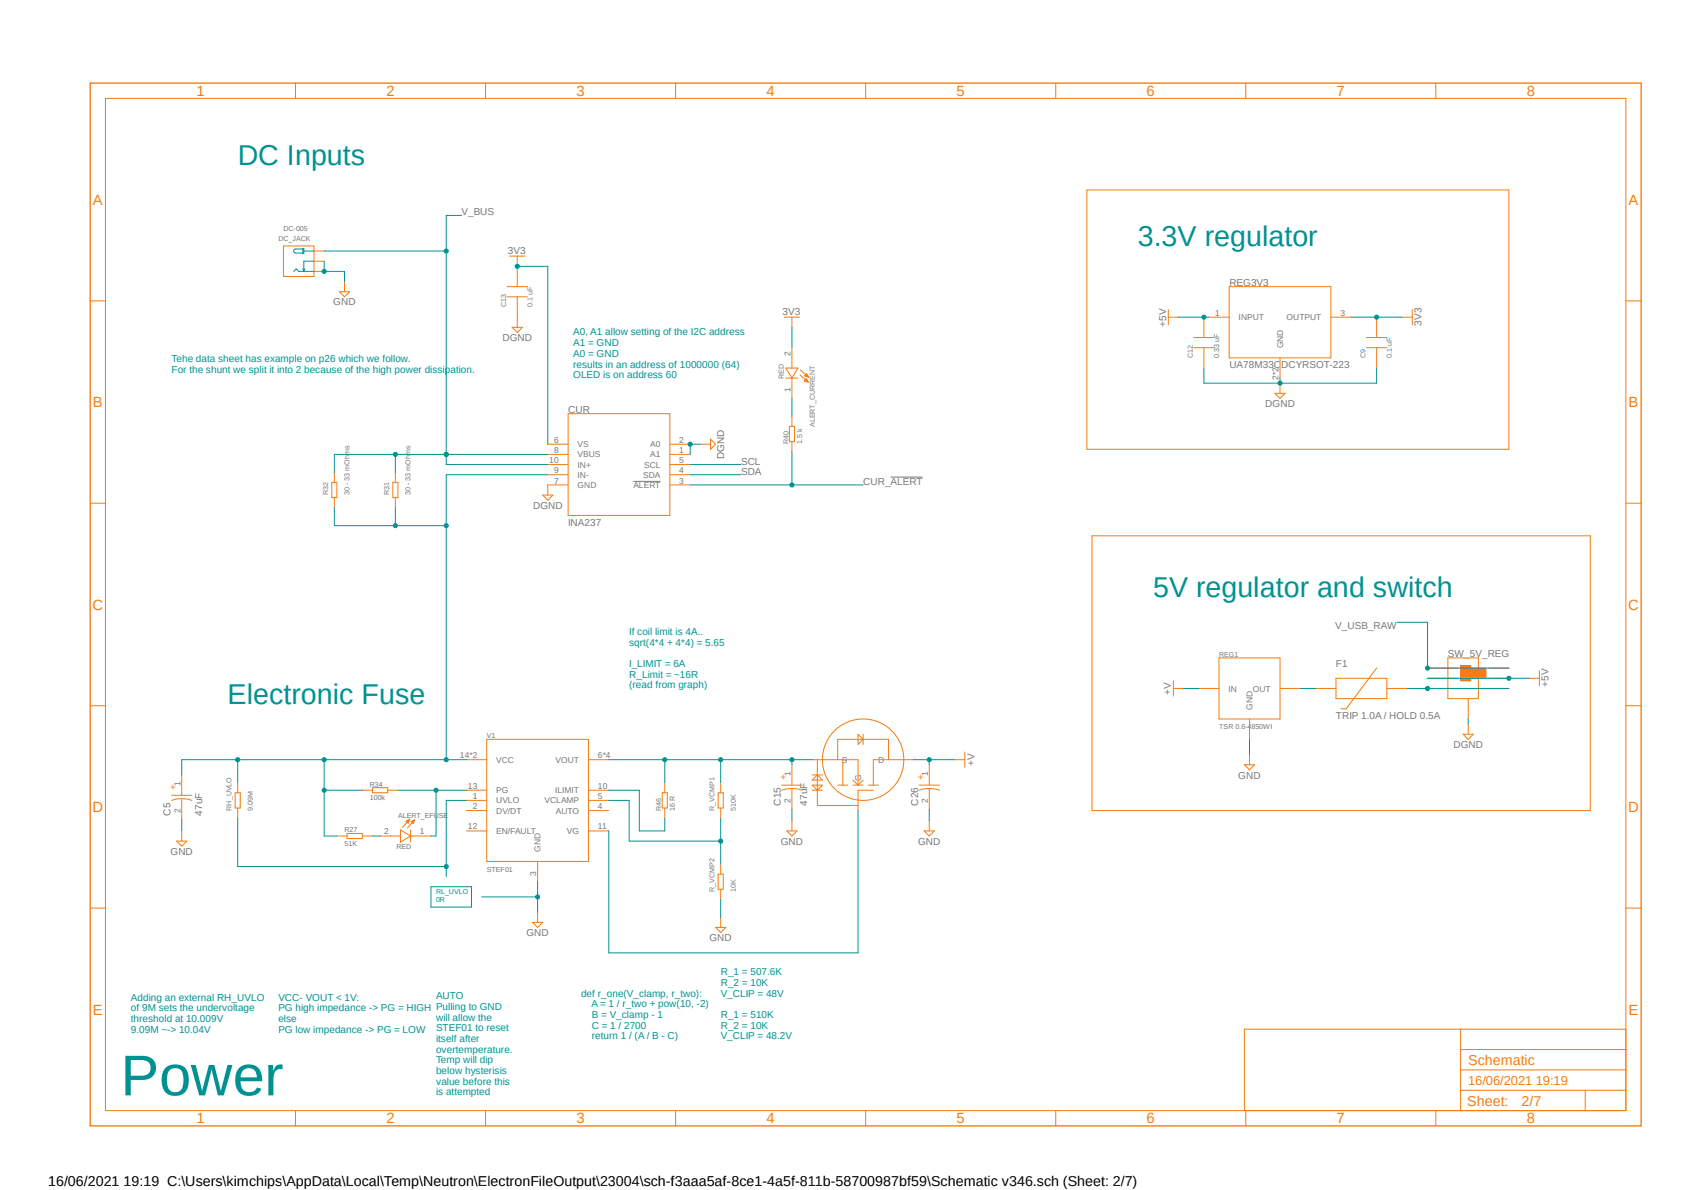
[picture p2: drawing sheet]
<svg xmlns="http://www.w3.org/2000/svg" width="420mm" height="297mm" viewBox="0 0 420 297" stroke-linecap="round" stroke-linejoin="round" font-family="sans-serif">
<path d="M22 20.4l388.2 261.2M410.2 20.4l-388.2 261.2" fill="none" stroke="#fff" stroke-width=".25"/>
<path d="M222.4 119.1h8M158.2 120.1h6.7" fill="none" stroke="#757575" stroke-width=".25"/>
<g fill="none" stroke="#f57c10" stroke-width=".25">
<path d="M26.3 24.6h379.7v252.6h-379.7zM73.8 20.7v3.9M121.2 20.7v3.9M168.7 20.7v3.9M216.2 20.7v3.9M263.6 20.7v3.9M311.1 20.7v3.9M358.5 20.7v3.9M271.4 47.4h105.4v64.7h-105.4zM22.5 75.1h3.8M70.8 61.4h7.6v7.6h-7.6zM78.4 62.7h2.5"/>
<path d="M78.4 67.7h2.5M78.4 65.2h2.5M84.8 72.8h2.5l-1.3 1.3zM86 70.3v2.5M291.7 77.3v3.8M291.7 79.2h2.6M301.8 79.2h5.1M306.9 71.5h25.4v17.8h-25.4zM332.3 79.2h5.1M350.1 79.2h2.5M352.6 77.3v3.8M406 75.1h3.8"/>
<path d="M318.3 98.2h2.6l-1.3 1.2zM319.6 89.3v5.1M319.6 95.6v2.6M22.5 125.6h3.8M272.7 133.7h124.4v68.6h-124.4zM406 125.6h3.8M22.5 176.1h3.8M356.4 166.8h7.7M356.4 169.3h7.7M356.4 171.8h7.7M361.5 164.2h7.6v10.2h-7.6zM366.6 174.4v5.1"/>
<path d="M371.7 166.8h5.1M371.7 169.3h5.1M371.7 171.8h5.1M406 176.1h3.8M238.4 189.6h2.5M240.9 187.7v3.8M310.7 190.9h2.6l-1.3 1.3zM312 188.3v2.6M22.5 226.7h3.8M406 226.7h3.8M364.7 256.9v20.3M406 256.9h-95.3v20.3"/>
<path d="M73.8 277.2v3.8M121.2 277.2v3.8M168.7 277.2v3.8M216.2 277.2v3.8M263.6 277.2v3.8M311.1 277.2v3.8M358.5 277.2v3.8M364.7 272.1h41.3M364.7 267h41.3M364.7 262h41.3M395.8 272.1v5.1"/>
</g>
<path d="M22.5 20.7h387.3v260.3h-387.3z" fill="none" stroke="#f57c10" stroke-width=".34"/>
<path d="M364.7 166.1h2.5v3.8h-2.5z" fill-rule="evenodd" fill="#f57c10"/>
<path d="M364.7 166.1h2.5v3.8h-2.5z" fill="none" stroke="#f57c10" stroke-width=".25"/>
<path d="M367.2 166.8h3.9v2.5h-3.9z" fill-rule="evenodd" fill="#f57c10"/>
<g fill="none" stroke="#f57c10" stroke-width=".25">
<path d="M126.6 74.1h5.1M126.6 71.5h5.1M127.3 63.9h3.8M129.2 63.9v7.6M129.2 74.1v7.6M195.8 79.2h3.8M197.7 79.2v2.5M300.6 79.2v5M343.7 79.2v5M127.9 81.7h2.5l-1.2 1.3zM196.2 91.9h3.1l-1.6 2.5zM196.2 94.4h3.1"/>
<path d="M197.7 86.8v5.1M197.7 94.4v5M199.8 93.6l2 1.8M199.9 92.4l2 1.7M200.8 95.1l.5-.6 .5 .9M200.8 95.1l1 .3M201 93.8l.4-.5 .5 .8M201 93.8l.9 .3M201.3 94.7l.1 .2M201.3 93.4l.2 .3M201.6 95v.1h-.8M201.7 93.7v.2l-.7-.1"/>
<path d="M298.1 86.8h5M298.1 84.2h5M300.6 86.8v5.1M341.2 86.8h5.1M341.2 84.2h5.1M343.7 86.8v5.1M83.5 117.9v2.5M98.7 117.9v2.5M136.8 110.9h5.1M136.8 113.4h5.1M136.8 116h5.1M136.8 118.5h5.1"/>
<path d="M141.9 103.3h25.4v25.4h-25.4zM167.3 110.9h5M167.3 113.4h5M167.3 116h5M167.3 118.5h5M174.9 110.9h2.5M177.4 109.6l1.3 1.3-1.3 1.2zM197.1 106.4h1.3v3.8h-1.3zM197.7 103.9v2.5M197.7 110.2v2.6M82.8 120.4h1.3v3.8h-1.3zM83.5 124.2v2.5"/>
<path d="M98.1 120.4h1.3v3.8h-1.3zM98.7 124.2v2.5M135.5 123.6h2.5l-1.2 1.2zM141.9 121h-5.1v2.6M167.3 121h5M293 169.9v3.8M293 171.8h2.5M299.3 171.8h5.1M304.4 164.2h15.2v15.3h-15.2zM312 179.5v5M319.6 171.8h5.1M328.5 171.8h5.1"/>
<path d="M333.6 169.3h12.7v5.1h-12.7zM343.7 166.8l-7.6 10.1h-1.2M346.3 171.8h5.1M367.2 166.8h3.9v2.5h-3.9zM381.8 169.3h2.6M384.4 167.4v3.8M42.8 199.8a7.5 7.5 0 0 1 5.1 0M42.8 198.5h5.1M45.4 193.4v5.1M45.4 199.5v5.1M58.7 197.9h1.3v3.8h-1.3zM59.4 195.3v2.6"/>
<path d="M90.5 197.2h2.5M93 196.6h3.8v1.3h-3.8zM96.8 197.2h2.6M116.5 199.8h5M116.5 189.6h5M116.5 197.2h5M121.5 184.5h25.4v30.5h-25.4zM146.9 199.8h5.1M146.9 189.6h5.1M146.9 197.2h5.1M165.4 197.9h1.2v3.8h-1.2zM166 195.3v2.6"/>
<path d="M179.3 197.9h1.3v3.8h-1.3zM180 195.3v2.6M195.2 197.2a7.5 7.5 0 0 1 5.1 0M195.2 196h5.1M197.7 190.9v5.1M197.7 197v5.1M202.8 189.6h11.4v6.4M202.8 197.2h2.6M202.8 196h2.6l-1.3 1.2zM202.8 193.4h2.6M204.1 189.6v11.4h10.1M204.1 193.4l1.3 1.3h-2.6z"/>
<path d="M209.2 189.6v-5.1h12.7v5.1M209.2 196h2.5M210.4 189.6v6.4M213 196h2.5M213 194.7l1.2 1.3M214.2 183.3l1.3 1.2-1.3 1.3zM215.5 194.7l-1.3 1.3M215.5 183.3v2.5M216.8 196h2.5M218.1 197.2h-3.9v5.1M228.2 189.6h-10.1v6.4M229.5 197.2a7.5 7.5 0 0 1 5.1 0"/>
<path d="M229.5 196h5.1M232 190.9v5.1M232 197v5.1M365.3 183.3h2.6l-1.3 1.2zM366.6 180.7v2.6M44.1 209.9h2.6l-1.3 1.3zM45.4 207.4v2.5M59.4 201.7v2.5M84.1 208.7h2.6M86.7 208h3.8v1.3h-3.8zM90.5 208.7h2.5M94.9 208.7h5.1"/>
<path d="M100 207.1l2.5 1.6-2.5 1.5zM101.8 204.9l-.2 .1M101.9 204.7h.1l-.1 .7M102.3 204.5l-1.8 2M102.3 204.5l-.9 .5 .5 .4M102.3 204.5l-.4 .9M102.5 207.1v3.1M102.5 208.7h5.1M103 205l-.2 .1M103.1 204.8h.1v.7M103.5 204.6l-1.7 2M103.5 204.6l-.8 .5 .5 .4"/>
<path d="M103.5 204.6l-.3 .9M116.5 202.3h5M116.5 207.4h5M134.2 215v5M146.9 202.3h5.1M146.9 207.4h5.1M166 201.7v2.5M179.3 218.2h1.3v3.8h-1.3zM180 201.7v2.5M180 215.6v2.6M196.5 207.4h2.5l-1.3 1.3zM197.7 204.9v2.5"/>
<path d="M230.8 207.4h2.5l-1.3 1.3zM232 204.9v2.5M133 230.2h2.5l-1.3 1.3zM134.2 227.7v2.5M178.7 231.5h2.5l-1.2 1.2zM180 222v2.5M180 228.9v2.6"/>
<circle cx="215.5" cy="189.6" r="10.2"/>
</g>
<path d="M73.3 67.7l.7-.6 .6 .6h3.8M75.6 62.1h-1.8a.51 .51 0 0 0-.5 .6 .51 .51 0 0 0 .5 .5h1.8M75.6 62h.3v1.3h-.3zM75.6 67.1l.3 .6M75.9 62.7h2.5M76.1 67.1l-.2 .6M78.4 65.2h-2.5v2.5M300.6 91.9v3.7h19v-1.2" fill="none" stroke="#009292" stroke-width=".25"/>
<circle cx="319.6" cy="95.6" r=".51" fill="#009292"/>
<g fill="none" stroke="#009292" stroke-width=".25">
<path d="M80.9 65.2v2.5h5.1v2.6M343.7 91.9v3.7h-24.1"/>
<circle cx="319.6" cy="95.6" r=".51"/>
</g>
<circle cx="80.9" cy="67.7" r=".51" fill="#009292"/>
<g fill="none" stroke="#009292" stroke-width=".25">
<path d="M366.6 179.5v1.2M312 184.5v3.8M120.3 223.9h13.9M134.2 220v7.7"/>
<circle cx="80.9" cy="67.7" r=".51"/>
</g>
<circle cx="134.2" cy="223.9" r=".51" fill="#009292"/>
<g fill="none" stroke="#009292" stroke-width=".25">
<path d="M174.9 110.9h-2.6v2.5"/>
<circle cx="134.2" cy="223.9" r=".51"/>
</g>
<circle cx="172.3" cy="110.9" r=".51" fill="#009292"/>
<g fill="none" stroke="#009292" stroke-width=".25">
<path d="M294.3 79.2h7.5M45.4 204.6v2.8M197.7 202.1v2.8M232 202.1v2.8M180 224.5v4.4"/>
<circle cx="172.3" cy="110.9" r=".51"/>
</g>
<circle cx="300.6" cy="79.2" r=".51" fill="#009292"/>
<g fill="none" stroke="#009292" stroke-width=".25">
<path d="M356.4 169.3h25.4"/>
<circle cx="300.6" cy="79.2" r=".51"/>
</g>
<circle cx="376.8" cy="169.3" r=".51" fill="#009292"/>
<g fill="none" stroke="#009292" stroke-width=".25">
<path d="M337.4 79.2h12.7"/>
<circle cx="376.8" cy="169.3" r=".51"/>
</g>
<circle cx="343.7" cy="79.2" r=".51" fill="#009292"/>
<g fill="none" stroke="#009292" stroke-width=".25">
<path d="M129.2 66.5h7.6v44.4"/>
<circle cx="343.7" cy="79.2" r=".51"/>
</g>
<circle cx="129.2" cy="66.5" r=".51" fill="#009292"/>
<g fill="none" stroke="#009292" stroke-width=".25">
<path d="M197.7 81.7v5.1M228.2 189.6h10.2M232 189.6v1.3"/>
<circle cx="129.2" cy="66.5" r=".51"/>
</g>
<circle cx="232" cy="189.6" r=".51" fill="#009292"/>
<g fill="none" stroke="#009292" stroke-width=".25">
<path d="M295.5 171.8h3.8M351.4 171.8h25.4"/>
<circle cx="232" cy="189.6" r=".51"/>
</g>
<circle cx="356.4" cy="171.8" r=".51" fill="#009292"/>
<g fill="none" stroke="#009292" stroke-width=".25">
<path d="M356.4 155.3v11.5h20.4M324.7 171.8h3.8"/>
<circle cx="356.4" cy="171.8" r=".51"/>
</g>
<circle cx="356.4" cy="166.8" r=".51" fill="#009292"/>
<g fill="none" stroke="#009292" stroke-width=".25">
<path d="M348.8 155.3h7.6M152 199.8h5.1v10.1h22.9M180 204.2v11.4"/>
<circle cx="356.4" cy="166.8" r=".51"/>
</g>
<circle cx="180" cy="209.9" r=".51" fill="#009292"/>
<g fill="none" stroke="#009292" stroke-width=".25">
<path d="M116.5 199.8h-5.1v19M152 197.2h7.6v10.2h6.4v-3.2M59.4 204.2v12.1h52"/>
<circle cx="180" cy="209.9" r=".51"/>
</g>
<circle cx="111.4" cy="216.3" r=".51" fill="#009292"/>
<g fill="none" stroke="#009292" stroke-width=".25">
<path d="M80.9 62.7h30.5"/>
<circle cx="111.4" cy="216.3" r=".51"/>
</g>
<circle cx="111.4" cy="62.7" r=".51" fill="#009292"/>
<g fill="none" stroke="#009292" stroke-width=".25">
<path d="M111.4 62.7v50.7M136.8 113.4h-38.1v4.5"/>
<circle cx="111.4" cy="62.7" r=".51"/>
</g>
<circle cx="111.4" cy="113.4" r=".51" fill="#009292"/>
<g fill="none" stroke="#009292" stroke-width=".25">
<path d="M98.7 113.4h-15.2v4.5"/>
<circle cx="111.4" cy="113.4" r=".51"/>
</g>
<circle cx="98.7" cy="113.4" r=".51" fill="#009292"/>
<circle cx="98.7" cy="113.4" r=".51" fill="none" stroke="#009292" stroke-width=".25"/>
<circle cx="111.4" cy="113.4" r=".51" fill="#009292"/>
<g fill="none" stroke="#009292" stroke-width=".25">
<path d="M115.2 53.8h-3.8v8.9M111.4 113.4v2.6h25.4M172.3 116h12.7M172.3 118.5h12.7M197.7 112.8v8.2M172.3 121h43.2"/>
<circle cx="111.4" cy="113.4" r=".51"/>
</g>
<circle cx="197.7" cy="121" r=".51" fill="#009292"/>
<g fill="none" stroke="#009292" stroke-width=".25">
<path d="M202.8 189.6h-5.1v1.3"/>
<circle cx="197.7" cy="121" r=".51"/>
</g>
<circle cx="197.7" cy="189.6" r=".51" fill="#009292"/>
<g fill="none" stroke="#009292" stroke-width=".25">
<path d="M152 189.6h28v5.7M166 189.6v5.7"/>
<circle cx="197.7" cy="189.6" r=".51"/>
</g>
<circle cx="166" cy="189.6" r=".51" fill="#009292"/>
<g fill="none" stroke="#009292" stroke-width=".25">
<path d="M180 189.6h17.7"/>
<circle cx="166" cy="189.6" r=".51"/>
</g>
<circle cx="180" cy="189.6" r=".51" fill="#009292"/>
<g fill="none" stroke="#009292" stroke-width=".25">
<path d="M45.4 189.6v3.8M80.9 189.6h35.6M214.2 202.3v35.5h-62.2v-30.4"/>
<circle cx="180" cy="189.6" r=".51"/>
</g>
<circle cx="111.4" cy="189.6" r=".51" fill="#009292"/>
<g fill="none" stroke="#009292" stroke-width=".25">
<path d="M83.5 126.7v4.5h27.9v58.4M98.7 126.7v4.5"/>
<circle cx="111.4" cy="189.6" r=".51"/>
</g>
<circle cx="98.7" cy="131.2" r=".51" fill="#009292"/>
<g fill="none" stroke="#009292" stroke-width=".25">
<path d="M80.9 189.6v19.1h3.2M80.9 197.2h9.6"/>
<circle cx="98.7" cy="131.2" r=".51"/>
</g>
<circle cx="80.9" cy="197.2" r=".51" fill="#009292"/>
<g fill="none" stroke="#009292" stroke-width=".25">
<path d="M80.9 189.6h-21.5v5.7"/>
<circle cx="80.9" cy="197.2" r=".51"/>
</g>
<circle cx="80.9" cy="189.6" r=".51" fill="#009292"/>
<g fill="none" stroke="#009292" stroke-width=".25">
<path d="M45.4 189.6h14"/>
<circle cx="80.9" cy="189.6" r=".51"/>
</g>
<circle cx="59.3" cy="189.6" r=".51" fill="#009292"/>
<circle cx="59.3" cy="189.6" r=".51" fill="none" stroke="#009292" stroke-width=".25"/>
<circle cx="111.4" cy="131.2" r=".51" fill="#009292"/>
<g fill="none" stroke="#009292" stroke-width=".25">
<path d="M197.7 99.4v4.5M136.8 118.5h-25.4v12.7M99.4 197.2h17.1M108.9 197.2v11.5h-1.3M93 208.7h1.9"/>
<circle cx="111.4" cy="131.2" r=".51"/>
</g>
<circle cx="108.9" cy="197.2" r=".51" fill="#009292"/>
<g fill="none" stroke="#009292" stroke-width=".25">
<path d="M107.6 221.3h10.1v5.1h-10.1z"/>
<circle cx="108.9" cy="197.2" r=".51"/>
</g>
<text font-size="14.4" fill="#009292" x="30.1" y="273.4">Power</text>
<g font-size="7.2" fill="#009292">
<text x="59.4" y="41.1">DC Inputs</text>
<text x="284.1" y="61.4">3.3V regulator</text>
<text x="287.9" y="149">5V regulator and switch</text>
<text x="56.8" y="175.6">Electronic Fuse</text>
</g>
<g font-size="3.7" fill="#f57c10">
<text x="49.1" y="24">1</text>
<text x="96.5" y="24">2</text>
<text x="143.9" y="24">3</text>
<text x="191.4" y="24">4</text>
<text x="238.8" y="24">5</text>
<text x="286.3" y="24">6</text>
<text x="333.8" y="24">7</text>
<text x="381.2" y="24">8</text>
<text x="23.2" y="51.1">A</text>
<text x="406.6" y="51.1">A</text>
<text x="23.2" y="101.6">B</text>
<text x="406.6" y="101.6">B</text>
<text x="23.1" y="152.2">C</text>
<text x="406.6" y="152.2">C</text>
<text x="23.1" y="202.7">D</text>
<text x="406.6" y="202.7">D</text>
<text x="23.2" y="253.2">E</text>
<text x="406.6" y="253.2">E</text>
<text x="49.1" y="280.4">1</text>
<text x="96.5" y="280.4">2</text>
<text x="143.9" y="280.4">3</text>
<text x="191.4" y="280.4">4</text>
<text x="238.8" y="280.4">5</text>
<text x="286.3" y="280.4">6</text>
<text x="333.8" y="280.4">7</text>
<text x="381.2" y="280.4">8</text>
</g>
<g font-size="3.6" fill="#f57c10">
<text x="366.6" y="265.8">Schematic</text>
<text x="379.9" y="275.9">2/7</text>
<text x="366.4" y="276.1">Sheet:</text>
</g>
<text font-size="3.6" x="12" y="296">16/06/2021 19:19 C:\Users\kimchips\AppData\Local\Temp\Neutron\ElectronFileOutput\23004\sch-f3aaa5af-8ce1-4a5f-811b-58700987bf59\Schematic v346.sch (Sheet: 2/7)</text>
<text font-size="3.2" fill="#f57c10" x="366.6" y="270.8">16/06/2021 19:19</text>
<g font-size="2.5" fill="#757575">
<text x="115.2" y="53.8">V_BUS</text>
<text x="126.8" y="63.4">3V3</text>
<text x="307" y="71.3">REG3V3</text>
<text x="83.2" y="76.2">GND</text>
<text x="195.4" y="78.7">3V3</text>
<text x="291.2" y="81.5" transform="rotate(-90 291.2 81.5)">+5V</text>
<text x="354.9" y="81.3" transform="rotate(-90 354.9 81.3)">3V3</text>
<text x="125.5" y="85.1">DGND</text>
<text x="307" y="91.9">UA78M33CDCYRSOT-223</text>
<text x="315.9" y="101.6">DGND</text>
<text x="141.9" y="103">CUR</text>
<text x="180.9" y="114.6" transform="rotate(-90 180.9 114.6)">DGND</text>
<text x="185" y="118.5">SDA</text>
<text x="185" y="116">SCL</text>
<text x="215.5" y="121">CUR_ALERT</text>
<text x="133.1" y="127">DGND</text>
<text x="141.9" y="131.2">INA237</text>
<text x="333.4" y="157.1">V_USB_RAW</text>
<text x="333.6" y="166.5">F1</text>
<text x="361.5" y="164">SW_5V_REG</text>
<text x="292.4" y="173.4" transform="rotate(-90 292.4 173.4)">+V</text>
<text x="386.7" y="171.4" transform="rotate(-90 386.7 171.4)">+5V</text>
<text x="333.6" y="179.5">TRIP 1.0A / HOLD 0.5A</text>
<text x="243.3" y="191.2" transform="rotate(-90 243.3 191.2)">+V</text>
<text x="362.9" y="186.7">DGND</text>
<text x="309.2" y="194.3">GND</text>
<text x="42.6" y="203.6" transform="rotate(-90 42.6 203.6)">C5</text>
<text x="50.5" y="203.6" transform="rotate(-90 50.5 203.6)">47uF</text>
<text x="194.9" y="201" transform="rotate(-90 194.9 201)">C15</text>
<text x="201.6" y="201" transform="rotate(-90 201.6 201)">47uF</text>
<text x="229.2" y="201" transform="rotate(-90 229.2 201)">C26</text>
<text x="42.6" y="213.4">GND</text>
<text x="194.9" y="210.8">GND</text>
<text x="229.2" y="210.8">GND</text>
<text x="131.4" y="233.6">GND</text>
<text x="177.2" y="234.9">GND</text>
</g>
<g font-size="2.5" fill="#009292">
<text x="143.1" y="83.7">A0, A1 allow setting of the I2C address</text>
<text x="143.1" y="86.4">A1 = GND</text>
<text x="143.1" y="89.1">A0 = GND</text>
<text x="42.8" y="90.3">Tehe data sheet has example on p26 which we follow.</text>
<text x="42.8" y="93">For the shunt we split it into 2 because of the high power dissipation.</text>
<text x="143.1" y="91.7">results in an address of 1000000 (64)</text>
<text x="143.1" y="94.4">OLED is on address 60</text>
<text x="157.1" y="158.5">If coil limit is 4A..</text>
<text x="157.1" y="161.2">sqrt(4*4 + 4*4) = 5.65</text>
<text x="157.1" y="166.5">I_LIMIT = 6A</text>
<text x="157.1" y="169.2">R_Limit = ~16R</text>
<text x="157.1" y="171.8">(read from graph)</text>
<text x="180" y="243.4">R_1 = 507.6K</text>
<text x="32.7" y="249.8">Adding an external RH_UVLO</text>
<text x="69.5" y="249.8">VCC- VOUT &lt; 1V:</text>
<text x="108.9" y="249.4">AUTO</text>
<text x="145.1" y="248.8">def r_one(V_clamp, r_two):</text>
<text x="147.7" y="251.4">A = 1 / r_two + pow(10, -2)</text>
<text x="180" y="246.1">R_2 = 10K</text>
<text x="180" y="248.8">V_CLIP = 48V</text>
<text x="32.7" y="252.4">of 9M sets the undervoltage</text>
<text x="32.7" y="255.1">threshold at 10.009V</text>
<text x="32.7" y="257.8">9.09M ~-&gt; 10.04V</text>
<text x="69.5" y="252.4">PG high impedance -&gt; PG = HIGH Pulling to GND</text>
<text x="69.5" y="255.1">else</text>
<text x="69.5" y="257.8">PG low impedance -&gt; PG = LOW</text>
<text x="108.9" y="254.7">will allow the</text>
<text x="108.9" y="257.4">STEF01 to reset</text>
<text x="147.8" y="254.1">B = V_clamp - 1</text>
<text x="147.8" y="256.8">C = 1 / 2700</text>
<text x="180" y="254.1">R_1 = 510K</text>
<text x="180" y="256.8">R_2 = 10K</text>
<text x="108.9" y="260.1">itself after</text>
<text x="108.9" y="262.7">overtemperature.</text>
<text x="147.8" y="259.4">return 1 / (A / B - C)</text>
<text x="180" y="259.4">V_CLIP = 48.2V</text>
<text x="108.9" y="265.4">Temp will dip</text>
<text x="108.9" y="268.1">below hysterisis</text>
<text x="108.9" y="270.7">value before this</text>
<text x="108.9" y="273.4">is attempted</text>
</g>
<g font-size="2.5" fill="#f57c10">
<text x="44.1" y="197.2" transform="rotate(-90 44.1 197.2)">+</text>
<text x="196.5" y="194.7" transform="rotate(-90 196.5 194.7)">+</text>
<text x="230.8" y="194.7" transform="rotate(-90 230.8 194.7)">+</text>
</g>
<g font-size="2.1" fill="#757575">
<text x="303.4" y="78.8">1</text>
<text x="309.3" y="79.9">INPUT</text>
<text x="321.3" y="79.9">OUTPUT</text>
<text x="334.7" y="78.8">3</text>
<text x="197.4" y="88.9" transform="rotate(-90 197.4 88.9)">2</text>
<text x="320.4" y="87" transform="rotate(-90 320.4 87)">GND</text>
<text x="319.3" y="94.8" transform="rotate(-90 319.3 94.8)">2*2</text>
<text x="197.4" y="97.9" transform="rotate(-90 197.4 97.9)">1</text>
<text x="138.3" y="110.5">6</text>
<text x="138.3" y="113.1">8</text>
<text x="144.2" y="111.6">VS</text>
<text x="162.3" y="111.6">A0</text>
<text x="169.6" y="113.1">1</text>
<text x="169.6" y="110.5">2</text>
<text x="137.2" y="115.6">10</text>
<text x="138.3" y="118.2">9</text>
<text x="144.2" y="114.2">VBUS</text>
<text x="144.2" y="116.7">IN+</text>
<text x="144.2" y="119.3">IN-</text>
<text x="160.6" y="119.3">SDA</text>
<text x="160.8" y="116.7">SCL</text>
<text x="162.3" y="114.2">A1</text>
<text x="169.6" y="118.2">4</text>
<text x="169.6" y="115.6">5</text>
<text x="138.3" y="120.7">7</text>
<text x="144.2" y="121.8">GND</text>
<text x="158.2" y="121.8">ALERT</text>
<text x="169.6" y="120.7">3</text>
<text x="306.7" y="172.6">IN</text>
<text x="312.8" y="172.6">OUT</text>
<text x="312.8" y="177.1" transform="rotate(-90 312.8 177.1)">GND</text>
<text x="114.8" y="189.2">14*2</text>
<text x="123.9" y="190.4">VCC</text>
<text x="138.7" y="190.4">VOUT</text>
<text x="149.3" y="189.2">6*4</text>
<text x="210.2" y="190.4">S</text>
<text x="219.3" y="190.4">D</text>
<text x="45" y="196.2" transform="rotate(-90 45 196.2)">1</text>
<text x="116.8" y="196.8">13</text>
<text x="123.9" y="198">PG</text>
<text x="138.6" y="198">ILIMIT</text>
<text x="149.3" y="196.8">10</text>
<text x="197.4" y="193.6" transform="rotate(-90 197.4 193.6)">1</text>
<text x="215" y="194.9" transform="rotate(-90 215 194.9)">G</text>
<text x="231.7" y="193.6" transform="rotate(-90 231.7 193.6)">1</text>
<text x="45" y="203" transform="rotate(-90 45 203)">2</text>
<text x="118" y="199.4">1</text>
<text x="118" y="201.9">2</text>
<text x="123.9" y="200.5">UVLO</text>
<text x="123.9" y="203.1">DV/DT</text>
<text x="136" y="200.5">VCLAMP</text>
<text x="138.8" y="203.1">AUTO</text>
<text x="149.3" y="201.9">4</text>
<text x="149.3" y="199.4">5</text>
<text x="197.4" y="200.5" transform="rotate(-90 197.4 200.5)">2</text>
<text x="231.7" y="200.5" transform="rotate(-90 231.7 200.5)">2</text>
<text x="95.9" y="208.3">2</text>
<text x="104.9" y="208.3">1</text>
<text x="116.8" y="207">12</text>
<text x="123.9" y="208.2">EN/FAULT</text>
<text x="141.6" y="208.2">VG</text>
<text x="149.3" y="207">11</text>
<text x="135" y="212.6" transform="rotate(-90 135 212.6)">GND</text>
<text x="133.9" y="218.5" transform="rotate(-90 133.9 218.5)">3</text>
</g>
<g font-size="1.8" fill="#757575">
<text x="70.8" y="57.6">DC-005</text>
<text x="69.5" y="60.1">DC_JACK</text>
<text x="126.4" y="76.6" transform="rotate(-90 126.4 76.6)">C13</text>
<text x="133" y="76.6" transform="rotate(-90 133 76.6)">0.1 uF</text>
<text x="297.8" y="89.3" transform="rotate(-90 297.8 89.3)">C12</text>
<text x="304.4" y="89.3" transform="rotate(-90 304.4 89.3)">0.33 uF</text>
<text x="341" y="89.3" transform="rotate(-90 341 89.3)">C9</text>
<text x="347.6" y="89.3" transform="rotate(-90 347.6 89.3)">0.1 uF</text>
<text x="195.7" y="94.6" transform="rotate(-90 195.7 94.6)">RED</text>
<text x="203.5" y="106.6" transform="rotate(-90 203.5 106.6)">ALERT_CURRENT</text>
<text x="196.9" y="110.9" transform="rotate(-90 196.9 110.9)">R40</text>
<text x="200.3" y="110.9" transform="rotate(-90 200.3 110.9)">1.5 k</text>
<text x="82" y="123.6" transform="rotate(-90 82 123.6)">R32</text>
<text x="87.3" y="123.6" transform="rotate(-90 87.3 123.6)">30 - 33 mOhms</text>
<text x="97.2" y="123.6" transform="rotate(-90 97.2 123.6)">R31</text>
<text x="102.5" y="123.6" transform="rotate(-90 102.5 123.6)">30 - 33 mOhms</text>
<text x="304.4" y="164">REG1</text>
<text x="121.5" y="184.3">V1</text>
<text x="304.4" y="182">TSR 0.6-4850WI</text>
<text x="92.4" y="196.3">R34</text>
<text x="57.8" y="202.3" transform="rotate(-90 57.8 202.3)">RH_UVLO</text>
<text x="63.2" y="202.3" transform="rotate(-90 63.2 202.3)">9.09M</text>
<text x="92.4" y="199.8">100k</text>
<text x="165.1" y="202.3" transform="rotate(-90 165.1 202.3)">R46</text>
<text x="168.5" y="202.3" transform="rotate(-90 168.5 202.3)">16 R</text>
<text x="178.4" y="202.3" transform="rotate(-90 178.4 202.3)">R_VCMP1</text>
<text x="183.8" y="202.3" transform="rotate(-90 183.8 202.3)">510K</text>
<text x="86" y="207.8">R27</text>
<text x="99.4" y="204.1">ALERT_EFUSE</text>
<text x="86" y="211.2">51K</text>
<text x="99" y="212">RED</text>
<text x="121.5" y="217.6">STEF01</text>
<text x="178.4" y="222.6" transform="rotate(-90 178.4 222.6)">R_VCMP2</text>
<text x="183.8" y="222.6" transform="rotate(-90 183.8 222.6)">10K</text>
</g>
<g font-size="1.8" fill="#009292">
<text x="108.9" y="223.2">RL_UVLO</text>
<text x="108.9" y="225.1">0R</text>
</g>
</svg>
